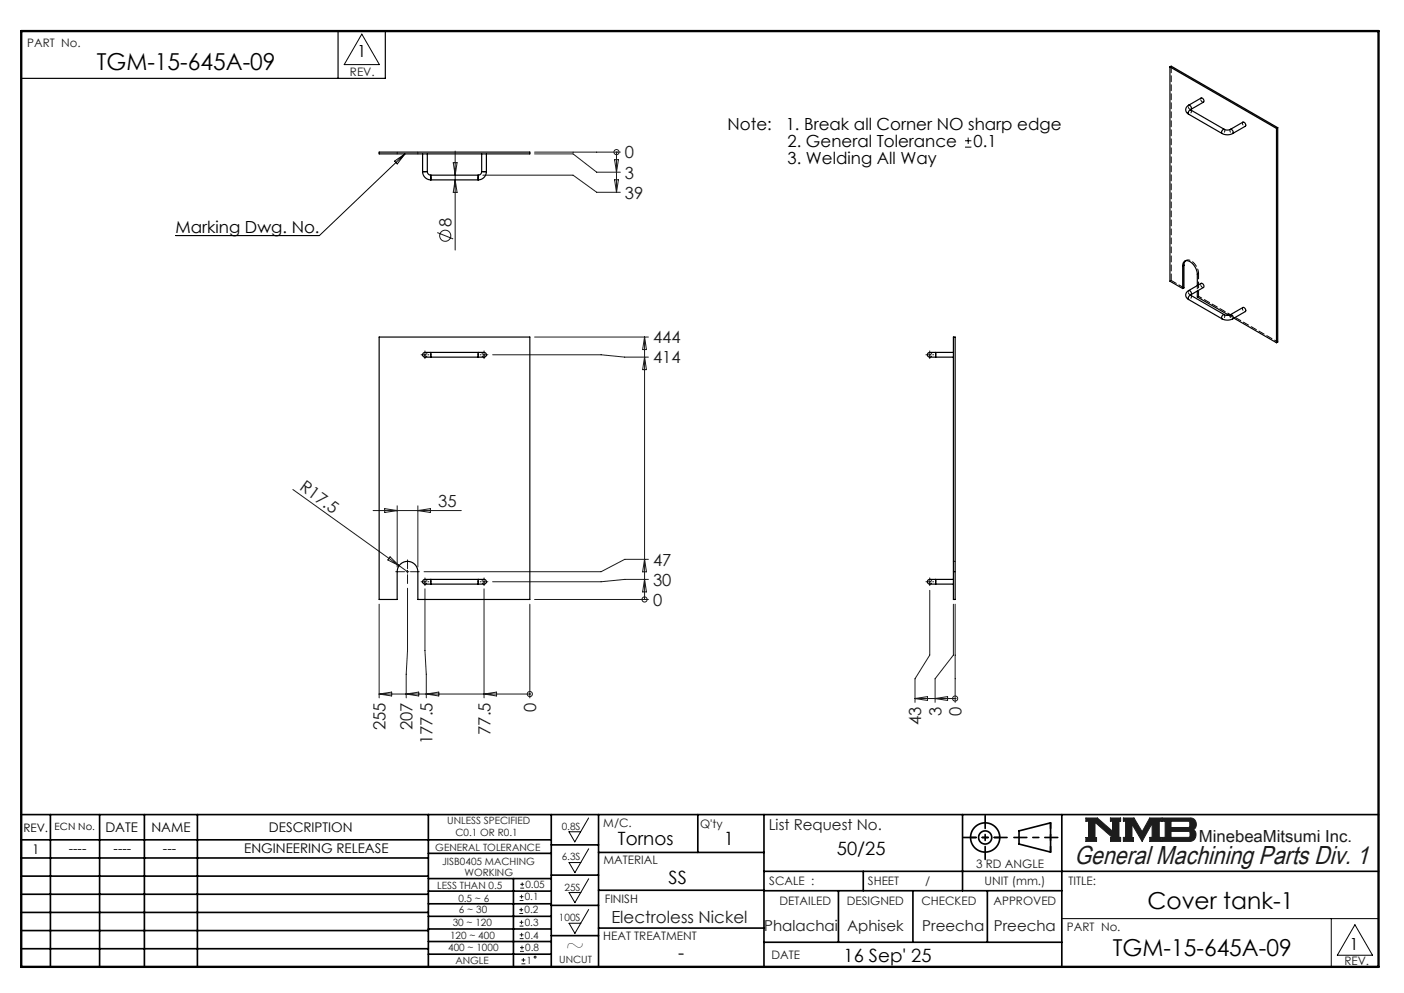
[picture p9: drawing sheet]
<svg xmlns="http://www.w3.org/2000/svg" width="297mm" height="210mm" viewBox="0 0 297 210" stroke-linecap="round" stroke-linejoin="round" font-family="sans-serif">
<g fill="none" stroke="#000" stroke-width=".35">
<path d="M4.5 172.3h287.1M4.5 177.6h112.1M10.7 172.3v32.2M21.1 172.3v32.2M30.5 172.3v32.2M41.8 172.3v32.2M90.6 172.3v32.2M116.6 172.3v32.2M116.6 178.7h10M126.6 172.3v32.2M147.6 172.3v8M161.6 172.3v32.2"/>
<path d="M203.6 172.3v16.1M215.6 175.7l6.6-1.7v6.2l-6.6-1.7zM224.6 172.3v32.2M4.5 185.3h86.1M4.5 181.4h86.1M4.5 189.1h86.1M4.5 193h86.1M4.5 196.8h86.1M90.6 199.1h26M90.6 193.8h26M90.6 188.5h26M90.6 191.1h26"/>
<path d="M90.6 180.5h26M90.6 185.8h26M90.6 196.5h26M108.6 185.8v18.5M116.6 185.1h10M116.6 191.5h10M116.6 197.9h10M126.6 196.3h35M126.6 188.3h35M126.6 180.3h35M161.6 184.3h130M161.6 199.3h63"/>
<path d="M161.6 188.4h63M177.4 188.4v10.9M182.6 184.3v4.1M193.1 188.4v10.9M208.9 188.4v10.9M4.5 200.6h86.1M90.6 201.8h26"/>
<circle cx="208.4" cy="177.1" r="3.1"/>
<circle cx="208.4" cy="177.1" r="1.39"/>
</g>
<path d="M229.7 173h2.4l3.3 2.8v-2.1h-.5v-.7h2.2v.7h-.4v3.4h.4v.8h-2.2v-.8h.4l-3.7-3.2v3.2h.4v.8h-2.3v-.8h.6v-3.4h-.6zM237.6 173h2.3l1.7 2.9 1.6-2.9h2.5v.7h-.5v3.4h.5v.8h-2.5v-.8h.5v-3l-2.1 3.8-2.1-3.6v2.9h.3v.7h-2.2v-.8h.5v-3.4h-.5zM245.9 173h6a1.34 1.34 0 0 1 1.1 1 1.34 1.34 0 0 1-.6 1.5 1.33 1.33 0 0 1 .5 1.4 1.33 1.33 0 0 1-1.2 1h-5.8v-.8h.6v-3.4h-.6zM247.7 173.7h3.8l.2 .2v.8l-.3 .3h-3.7zM247.7 175.8h3.8l.2 .3v.7l-.3 .3h-3.7z" fill="none" stroke="#191924" stroke-width=".21"/>
<path d="M76.5 7.2l3.8 6.5h-7.5zM124.5 173l-2.9 5-1.2-2.1h2.4M124.5 179.5l-2.9 5.1-1.2-2.2h2.4M124.5 185.8l-2.9 5.1-1.2-2.1h2.4M124.5 192.3l-2.9 5.1-1.2-2.1h2.4M224.6 194.3h67M281.6 194.3v10.2M286.6 195.6l3.7 6.4h-7.4z" fill="none" stroke="#000" stroke-width=".21"/>
<path d="M4.5 6.6h287.1" fill="none" stroke="#000" stroke-width=".21" stroke-dasharray="6.3 1.3 1.3 1.3" stroke-dashoffset="1.9"/>
<path d="M71.5 6.6v10M81.5 6.6v10h-77" fill="none" stroke="#000" stroke-width=".25"/>
<path d="M205.3 177.1h6.2M222.2 174v6.2" fill="none" stroke="#000" stroke-width=".35" stroke-dasharray="15.2 1.3 1.3 1.3" stroke-dashoffset="14.1"/>
<path d="M203.8 177.1h9.2M208.4 172.5v9.2M214.5 177.1h9.3" fill="none" stroke="#000" stroke-width=".35" stroke-dasharray="15.2 1.3 1.3 1.3" stroke-dashoffset="12.5"/>
<path d="M4.5 6.6h287.1v197.9h-287.1z" fill="none" stroke="#000" stroke-width=".5"/>
<path d="M229.7 173v.7h.6v3.4h-.6v.8h2.3v-.8h-.4v-3.2l3.7 3.2h-.4v.8h2.2v-.8h-.4v-3.4h.4v-.7h-2.2v.7h.5v2.1l-3.3-2.8zM237.6 173v.7h.5v3.4h-.5v.8h2.2v-.7h-.3v-2.9l2.1 3.6 2.1-3.8v3h-.5v.8h2.5v-.8h-.5v-3.4h.5v-.7h-2.5l-1.6 2.9-1.7-2.9zM247.7 175.8h3.8l.2 .3v.7l-.3 .3h-3.7zM245.9 173v.7h.6v3.4h-.6v.8h6.3l.5-.5 .3-.8-.1-.7-.5-.4a1.34 1.34 0 0 0 .6-1.5 1.34 1.34 0 0 0-1.1-1zM247.7 173.7h3.7l.3 .2v.9l-.3 .2h-3.7z" fill-rule="evenodd" fill="#191924"/>
<g fill="none" stroke="#191924" stroke-width=".21">
<path d="M95.9 34.4h.8l-.4 2.6zM96.3 38l.4 2.7h-.8zM96.3 32v20.9M102.1 37h19.1l5 3.7h5M113.1 32.2h18.1M113.1 32.5h8.1l5 3.9h5M130 33.8h.8l-.4 2.6zM130 38h.8l-.4 2.7zM130.4 32.2h.1M130.4 32.2v8.5M92.5 49.2l3.4 1.3M89.6 75h.6"/>
<path d="M89.9 74.7v.6M102.1 75h.6M102.4 74.7v.6M104.2 75h23l5 .5h5M113.1 71.3h24.1M136.3 71.3v55.5M136.3 75.5l.5 2.7h-.9zM136.3 71.3l.5 2.6h-.9zM196.4 75h.6M196.7 74.7v.6M62 103.5l22.4 16.1M78.9 108h18.7"/>
<path d="M81.4 107.6l2.6 .4-2.6 .4zM82.5 117.8l1.9 1.8-2.4-1.2zM84 107v12.9M84.4 119.6l1.8 1.3M88.4 107v12.9M88.4 108l2.6-.4v.8zM136.3 118.3l.5 2.6h-.9zM137.2 118.3h-5l-5 2.6h-37.5M80.2 127.8v19.8M85.9 120.9h.6M86.2 120.6v.6M86.2 124.4v13.2l-.3 5v5"/>
<path d="M89.6 123h.6M89.9 124.5v13.1l.3 5v5M89.9 122.7v.6M102.1 123h.6M102.4 124.5v23.1M102.4 122.7v.6M112.1 127.8v19.8M113.1 126.8h24.1M136.3 126.8h.1M136.3 122.5l.5 2.7h-.9zM137.2 122.5h-5l-5 .5h-23M196.4 123h.6"/>
<path d="M196.7 124.8v13.7l-3.1 5v5M196.7 122.7v.6M201.7 127.8v10.7l-3.9 5v5M202.1 127.8v20.7M80.2 146.8h31.9M80.2 146.8l2.7-.4v.8zM85.9 146.8l2.7-.4v.8zM90.2 146.8l2.6-.4v.8zM102.4 146.8l2.6-.4v.8zM112.1 146.8h.1M193.6 147.7h8.5M193.6 147.7l2.6-.4v.8z"/>
<path d="M197.8 147.7l2.7-.4v.8zM202.1 147.7h.1M109.9 193.2h.8M109.9 192.4h.8M109.9 195.9h.8M109.9 195h.8M109.9 190.4h.8M109.9 189.6h.8M109.9 198.5h.8M109.9 197.7h.8M110.1 187.8h.8M110.1 187h.8"/>
<path d="M110.3 192v.8M110.3 194.6v.9M110.3 189.2v.8M110.3 197.3v.8M110.4 200v.8M110.5 186.6v.8M110 201.2h.8M110 200.4h.8M110.3 203.8h.8M110.3 203h.8M110.7 202.6v.8"/>
<circle cx="130.4" cy="32.2" r=".54"/>
<circle cx="94.2" cy="49.9" r="1.18"/>
<circle cx="136.3" cy="126.8" r=".54"/>
<circle cx="112.1" cy="146.8" r=".54"/>
<circle cx="202.1" cy="147.7" r=".54"/>
<circle cx="113.2" cy="202.4" r=".2"/>
</g>
<path d="M83.5 34.1l2.2-1.6-1.7 2.2zM85.7 32.5l-18.1 17.3h-30.5M204.1 31.1h1.4M204.1 29.8h1.4M204.8 29.1v1.3" fill="none" stroke="#000" stroke-width=".21"/>
<g fill="none" stroke="#191924" stroke-width=".21" stroke-dasharray="15.2 1.3 1.3 1.3">
<path d="M89.3 75h-.2M89.9 74.4v-.2M89.9 75.7v.1M90.5 75h.2M101.8 75h-.2M102.4 74.4v-.2M102.4 75.7v.1M103 75h.2M196.1 75h-.2M196.7 74.4v-.2M196.7 75.7v.1M197.3 75h.2"/>
<path d="M85.6 120.9h-1.9M86.2 120.3v-1.9M86.2 121.5v1.9M86.8 120.9h1.9M89.3 123h-.2M89.9 122.4v-.2M89.9 123.7v.1M90.5 123h.2M101.8 123h-.2M102.4 122.4v-.2M102.4 123.7v.1M103 123h.2"/>
<path d="M196.1 123h-.2M196.7 122.4v-.2M196.7 123.7v.1M197.3 123h.2"/>
</g>
<g fill="none" stroke="#000" stroke-width=".25">
<path d="M247.5 14.1v45.4l2.7 1.5M247.5 14.1l22.5 13.1M247.5 14.1l.3-.1 22.5 13M80.2 32.2h31.9v.3h-31.9zM89.4 36.3a1.75 1.75 0 0 0 1.7 1.7M89.4 36.3h1M89.4 32.5v3.8M90.4 36.3a.75 .75 0 0 0 .7 .7M90.4 32.5v3.8M91.1 37v1M91.1 38h10M91.1 37h10"/>
<path d="M101.1 37v1M101.9 36.3a.75 .75 0 0 1-.8 .7M101.9 36.3h1M101.9 32.5v3.8M102.9 36.3a1.75 1.75 0 0 1-1.8 1.7M102.9 32.5v3.8M251.4 22.3a1.03 1.03 0 0 0-.6 .9 1.03 1.03 0 0 0 .6 .9M251.4 22.3l2.7-1.6a.58 .58 0 0 1 .5 .9l-2.7 1.5M251.4 22.3a.58 .58 0 0 1 .5 .8M251.4 24.1l7.1 4.1M251.8 23.2l.1 .1M251.9 23.1l-.1 .1"/>
<path d="M251.9 23.3a.58 .58 0 0 0-.5 .8M251.9 23.3l7.1 4.1M258.5 28.2a2.45 2.45 0 0 0 2.3 0M259 27.4a.58 .58 0 0 0-.5 .8M259 27.4l.6 .1 .7-.1M260.3 27.4l2.6-1.6a.58 .58 0 0 1 .5 .9l-2.6 1.5M260.3 27.4a.58 .58 0 0 1 .5 .8M270 27.2v45.3M270.3 27v45.3l-.3 .2M270.3 27l-.3 .2M250.2 56.2a.99 .99 0 0 1 .6-1 .99 .99 0 0 1 1.2 .3 3.5 3.5 0 0 1 1.3 2.5v2.4M250.2 56.2v4.8"/>
<path d="M250.4 56.1l-.2 .1M250.4 56.1v4.8l-.2 .1M250.8 55.2l-.4 .9M80.2 71.3h31.9v55.5h-23.7v-5.9a2.19 2.19 0 0 0-2.2-2.2 2.19 2.19 0 0 0-2.2 2.2v5.9h-3.8zM91.1 74.5h-.8a.58 .58 0 0 0-.9 .5 .58 .58 0 0 0 .9 .5h.8M91.1 74.5v1M91.1 75.5h10M91.1 74.5h10M101.1 74.5h.9a.58 .58 0 0 1 .9 .5 .58 .58 0 0 1-.9 .5h-.9M101.1 74.5v1M197.9 74.5h-.9a.58 .58 0 0 0-.8 .5 .58 .58 0 0 0 .8 .5h.9M197.9 74.5v1"/>
<path d="M197.9 75.5h3.8M197.9 74.5h3.8M201.7 71.3h.4v55.5h-.4zM251.4 61.5a1.03 1.03 0 0 0-.6 .9 1.03 1.03 0 0 0 .6 .9M251.4 61.5l2.7-1.6a.58 .58 0 0 1 .5 .9l-2.7 1.5M251.4 61.5a.58 .58 0 0 1 .5 .8M251.4 63.3l7.1 4.1M251.9 62.3l-.1 .1 .1 .1M251.9 62.5a.58 .58 0 0 0-.5 .8M251.9 62.5l7.1 4.1M253.3 61.5v1.3l6.7 3.9M258.5 67.4a2.45 2.45 0 0 0 2.3 0"/>
<path d="M259 66.6a.58 .58 0 0 0-.5 .8M259 66.6l.6 .1 .7-.1M260.3 66.6l2.6-1.6a.58 .58 0 0 1 .5 .9l-2.6 1.5M260.3 66.6a.58 .58 0 0 1 .5 .8M261 67.3l9 5.2M91.1 122.5h-.8a.58 .58 0 0 0-.9 .5 .58 .58 0 0 0 .9 .5h.8M91.1 122.5v1M91.1 123.5h10M91.1 122.5h10M101.1 122.5h.9a.58 .58 0 0 1 .9 .5 .58 .58 0 0 1-.9 .5h-.9M101.1 122.5v1M197.9 122.5h-.9a.58 .58 0 0 0-.8 .5 .58 .58 0 0 0 .8 .5h.9"/>
<path d="M197.9 122.5v1M197.9 123.5h3.8M197.9 122.5h3.8"/>
</g>
<path d="M89.9 74.5a.5 .5 0 0 1 .5 .5 .5 .5 0 0 1-.5 .5M102.4 74.5a.5 .5 0 0 0-.5 .5 .5 .5 0 0 0 .5 .5M196.7 74.5a.5 .5 0 0 1 .5 .5 .5 .5 0 0 1-.5 .5M89.9 122.5a.5 .5 0 0 1 .5 .5 .5 .5 0 0 1-.5 .5M102.4 122.5a.5 .5 0 0 0-.5 .5 .5 .5 0 0 0 .5 .5M196.7 122.5a.5 .5 0 0 1 .5 .5 .5 .5 0 0 1-.5 .5" fill="none" stroke="#000" stroke-width=".21" stroke-dasharray="1.3 .6" stroke-dashoffset=".8"/>
<g fill="none" stroke="#000" stroke-width=".21" stroke-dasharray="1.3 .6" stroke-dashoffset=".5">
<path d="M90.4 36.3h-1M91.1 37v1M101.1 37v1M101.9 36.3h1M251.9 23.1a.59 .59 0 0 1-.6-.6M254.6 21.6a.59 .59 0 0 1-.6-.6M91.1 74.5v1M101.1 74.5v1M197.9 74.5v1M251.9 62.3a.59 .59 0 0 1-.6-.6M253.5 62.7l16.8 9.6M254.6 60.8a.59 .59 0 0 1-.6-.6"/>
<path d="M91.1 122.5v1M101.1 122.5v1M197.9 122.5v1"/>
</g>
<g fill="none" stroke="#000" stroke-width=".21" stroke-dasharray="1.3 .6" stroke-dashoffset=".6">
<path d="M89.4 36.3h1h-1M91.1 38v-.9v.9M101.1 38v-.9v.9M102.9 36.3h-1h1M251.9 23.3a.58 .58 0 0 1-.5 .8M259 27.4a.58 .58 0 0 1-.5 .8M260.3 27.4a.58 .58 0 0 0 .5 .8M262.9 25.8a.58 .58 0 0 0 .5 .9M197.9 75v-.5v1v-.5M251.9 62.5a.58 .58 0 0 1-.5 .8M253.3 60.4v1.1M259 66.6a.58 .58 0 0 1-.5 .8"/>
<path d="M260 66.7l1 .6M260.3 66.6a.58 .58 0 0 0 .5 .8M262.9 65a.58 .58 0 0 0 .5 .9M197.9 123v-.5v1v-.5"/>
</g>
<g fill="none" stroke="#000" stroke-width=".21" stroke-dasharray="1.3 .6">
<path d="M84 32.2v.3M88.4 32.2v.3M251.3 22.5l.1-.2M251.8 23.2h.1M254 21l.1-.3M247.5 59.5l.3-.2M247.8 59.3l2.6 1.6M250.9 55.1l-.3 .1M253.5 57.9l-.2 .1M251.3 61.7l.1-.2M251.8 62.4h.1M253.5 62.7l-.2 .1"/>
<path d="M254 60.2l.1-.3M202.1 118.7h-.4M202.1 120.9h-.4"/>
</g>
<path d="M247.8 14v45.3" fill="none" stroke="#000" stroke-width=".21" stroke-dasharray="1.3 .6" stroke-dashoffset="-.1"/>
<path d="M253.5 57.9a2.93 2.93 0 0 0-2.3-2.9l-.4 .2" fill="none" stroke="#000" stroke-width=".21" stroke-dasharray="1.3 .6" stroke-dashoffset=".3"/>
<path d="M253.5 57.9v4.8" fill="none" stroke="#000" stroke-width=".21" stroke-dasharray="1.3 .6" stroke-dashoffset=".1"/>
<text font-size="5.5" fill="#191924" x="227.3" y="182.7">General Machining Parts Div. 1</text>
<g font-size="4.9">
<text x="20.5" y="14.8">TGM-15-645A-09</text>
<text x="242.7" y="192.3">Cover tank-1</text>
<text x="119.6" y="201.6">~</text>
<text x="235.4" y="202.1">TGM-15-645A-09</text>
</g>
<g font-size="3.9">
<text x="130.7" y="178.8">Tornos</text>
<text x="153.1" y="178.6">1</text>
<text x="177.1" y="180.8">50/25</text>
<text x="141.4" y="187">SS</text>
<text x="143.5" y="202.9">-</text>
<text x="178.5" y="203.4">16 Sep' 25</text>
</g>
<g font-size="3.5">
<text x="75.6" y="12.1">1</text>
<text x="153.9" y="27.6">Note:</text>
<text x="166.2" y="27.6">1. Break all Corner NO sharp edge</text>
<text x="166.6" y="34.6">3. Welding All Way</text>
<text x="166.6" y="31.1">2. General Tolerance</text>
<text x="206" y="31.1">0.1</text>
<text x="37.1" y="49.3">Marking Dwg. No.</text>
<text x="285.5" y="200.9">1</text>
</g>
<g font-size="3.5" fill="#191924">
<text x="132.2" y="33.5">0</text>
<text x="132.2" y="37.8">3</text>
<text x="132.2" y="42">39</text>
<text x="95.5" y="47.9" transform="rotate(-90 95.5 47.9)">8</text>
<text x="138.1" y="76.9">414</text>
<text x="138.1" y="72.6">444</text>
<text x="63.2" y="103.5" transform="rotate(36 63.2 103.5)">R17.5</text>
<text x="92.7" y="107.2">35</text>
<text x="138.1" y="119.6">47</text>
<text x="138.1" y="123.9">30</text>
<text x="138.1" y="128.1">0</text>
<text x="81.5" y="154.4" transform="rotate(-90 81.5 154.4)">255</text>
<text x="87.3" y="154.4" transform="rotate(-90 87.3 154.4)">207</text>
<text x="103.7" y="155.4" transform="rotate(-90 103.7 155.4)">77.5</text>
<text x="113.4" y="150.5" transform="rotate(-90 113.4 150.5)">0</text>
<text x="194.9" y="153.4" transform="rotate(-90 194.9 153.4)">43</text>
<text x="199.1" y="151.5" transform="rotate(-90 199.1 151.5)">3</text>
<text x="203.4" y="151.5" transform="rotate(-90 203.4 151.5)">0</text>
<text x="91.5" y="157.4" transform="rotate(-90 91.5 157.4)">177.5</text>
<text x="253.6" y="178.1">MinebeaMitsumi Inc.</text>
<text x="129.3" y="195.2">Electroless Nickel</text>
</g>
<g font-size="3.2" fill="#191924">
<text x="162.6" y="175.5">List Request No.</text>
<text x="161.7" y="196.8">Phalachai</text>
<text x="179.2" y="196.8">Aphisek</text>
<text x="195.1" y="196.8">Preecha</text>
<text x="210.2" y="196.8">Preecha</text>
</g>
<g font-size="2.8">
<text x="22.3" y="175.9">DATE</text>
<text x="32" y="175.9">NAME</text>
<text x="56.9" y="175.9">DESCRIPTION</text>
<text x="6.8" y="180.6">1</text>
<text x="14.5" y="180.3">----</text>
<text x="24" y="180.3">----</text>
<text x="34.5" y="180.3">---</text>
<text x="51.7" y="180.3">ENGINEERING RELEASE</text>
</g>
<g font-size="2.5" fill="#191924">
<text x="5.7" y="9.8">PART No.</text>
<text x="74" y="16">REV.</text>
<text x="127.6" y="174.8">M/C.</text>
<text x="148.1" y="175.1">Q'ty</text>
<text x="127.6" y="182.8">MATERIAL</text>
<text x="206.5" y="183.6">3 RD ANGLE</text>
<text x="127.9" y="191">FINISH</text>
<text x="162.7" y="187.2">SCALE :</text>
<text x="164.9" y="191.4">DETAILED</text>
<text x="179.1" y="191.4">DESIGNED</text>
<text x="183.6" y="187.2">SHEET</text>
<text x="194.9" y="191.4">CHECKED</text>
<text x="195.7" y="187.2">/</text>
<text x="208.3" y="187.2">UNIT (mm.)</text>
<text x="210.2" y="191.4">APPROVED</text>
<text x="226" y="187.2">TITLE:</text>
<text x="225.7" y="196.8">PART No.</text>
<text x="127.6" y="198.9">HEAT TREATMENT</text>
<text x="163.2" y="202.9">DATE</text>
<text x="284.4" y="204.1">REV.</text>
</g>
<text font-size="2.5" x="4.9" y="175.9">REV.</text>
<text font-size="2.1" x="11.6" y="175.6">ECN No.</text>
<g font-size="2.1" fill="#191924">
<text x="92.1" y="179.9">GENERAL TOLERANCE</text>
<text x="94.6" y="174.2">UNLESS SPECIFIED</text>
<text x="96.4" y="176.8">C0.1 OR R0.1</text>
<text x="118.8" y="175.5">0.8S</text>
<text x="93.5" y="182.9">JISB0405 MACHING</text>
<text x="98.2" y="185.3">WORKING</text>
<text x="118.8" y="181.9">6.3S</text>
<text x="92.5" y="187.9">LESS THAN 0.5</text>
<text x="97" y="190.7">0.5 ~ 6</text>
<text x="111" y="190.4">0.1</text>
<text x="111.2" y="187.8">0.05</text>
<text x="119.4" y="188.4">25S</text>
<text x="95.8" y="195.8">30 ~ 120</text>
<text x="97.1" y="193.1">6 ~ 30</text>
<text x="110.9" y="193.2">0.2</text>
<text x="111" y="195.9">0.3</text>
<text x="118.2" y="194.8">100S</text>
<text x="94.8" y="201.1">400 ~ 1000</text>
<text x="95.2" y="198.5">120 ~ 400</text>
<text x="96.3" y="203.9">ANGLE</text>
<text x="111" y="198.5">0.4</text>
<text x="111.1" y="201.2">0.8</text>
<text x="111.4" y="203.8">1</text>
<text x="118.3" y="203.7">UNCUT</text>
</g>
</svg>
